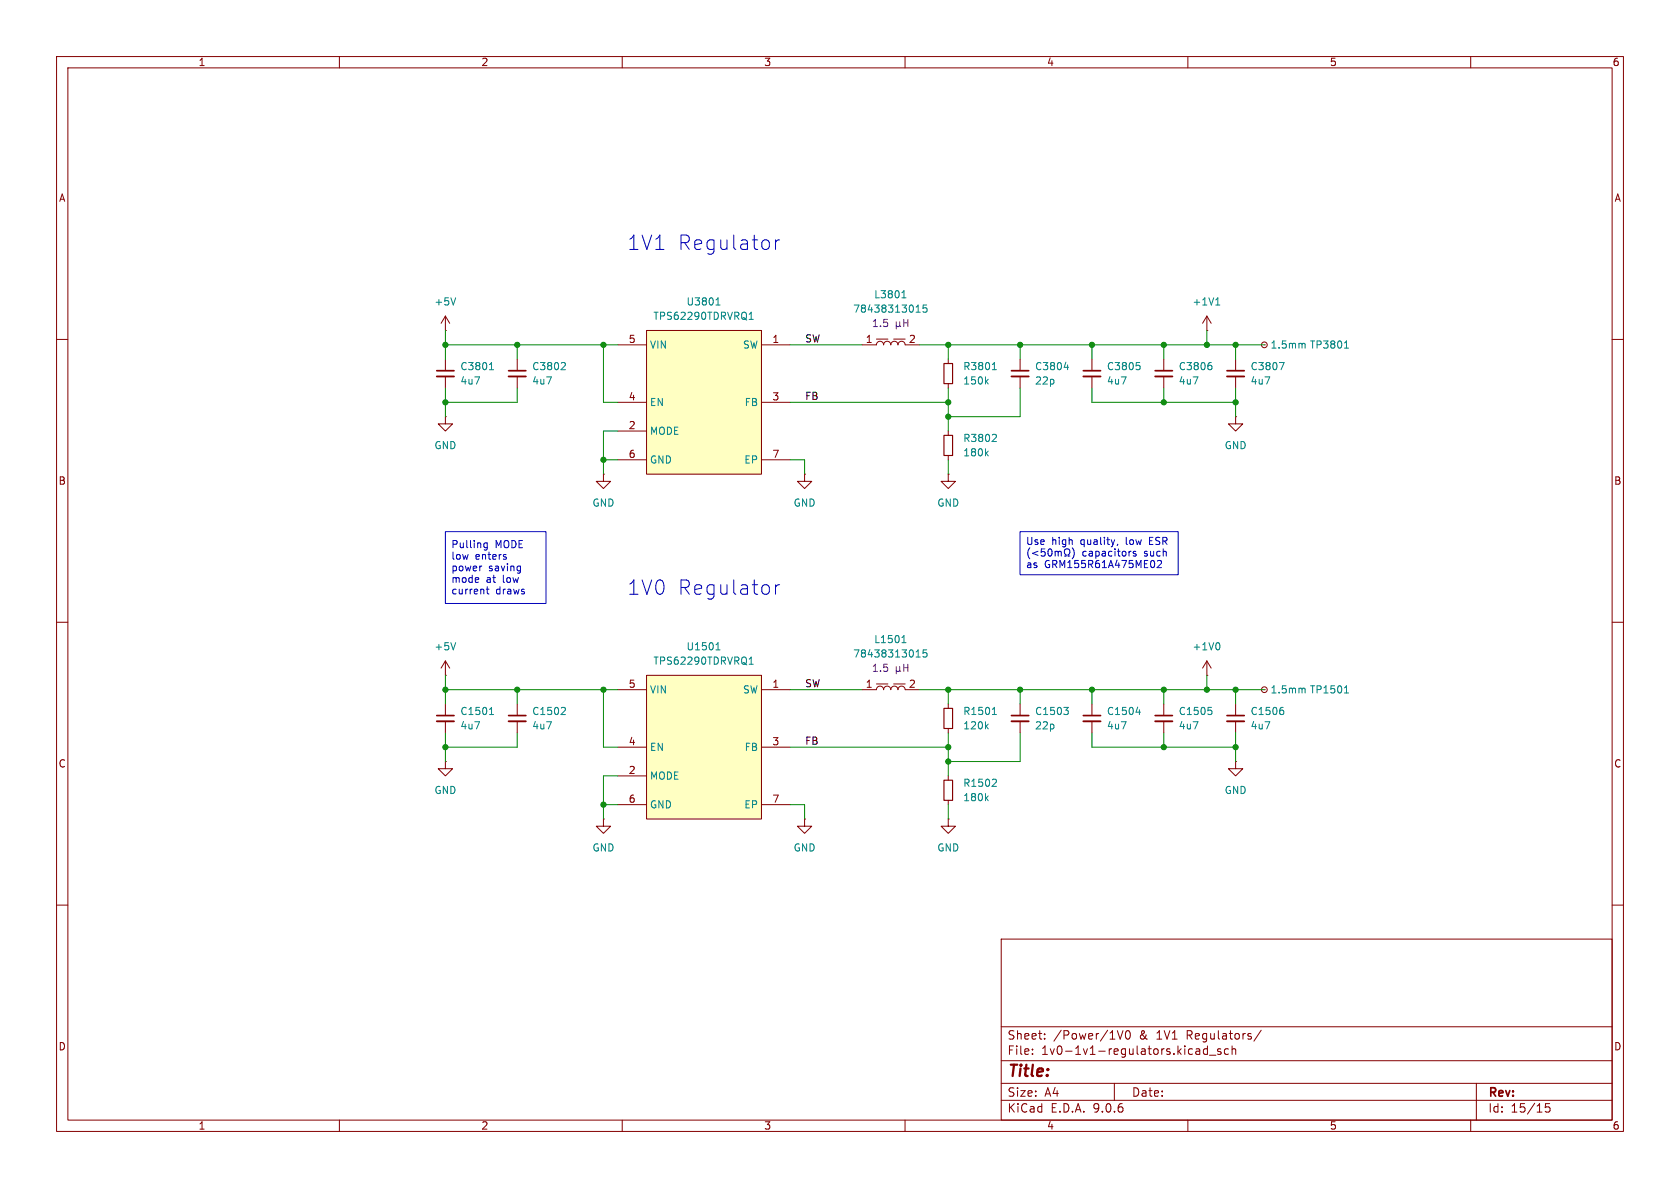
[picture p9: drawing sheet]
<svg xmlns="http://www.w3.org/2000/svg" width="297mm" height="210mm" viewBox="0 0 297 210" stroke-linecap="round" stroke-linejoin="round" font-family="sans-serif">
<path d="M0 0h297v210h-297z" fill="#fff" stroke="#fff" stroke-width=".18"/>
<g fill="none" stroke="#840000" stroke-width=".18">
<path d="M10 10h277v190h-277zM12 12h273v186h-273zM60 10v2M110 10v2M160 10v2M210 10v2M260 10v2M78.7 58.4h.1M78.7 55.9l-.7 1.3M78.7 55.9l.8 1.3M78.7 55.9v2.5M10 60h2"/>
<path d="M78.7 63.5v2M78.7 66.5v2.1M91.4 63.5v2M91.4 66.5v2.1M180.3 63.5v2M180.3 66.5v2.1M193 63.5v2M193 66.5v2.1M218.4 73.7v1.2h1.3l-1.3 1.3-1.2-1.3h1.2M218.4 73.7h.1M218.4 63.5v2M218.4 66.5v2.1"/>
<path d="M223.5 61h.1M285 60h2M106.7 83.8v1.3h1.2l-1.2 1.3-1.3-1.3h1.3M106.7 83.8h.1M10 110h2M78.7 119.4h.1M78.7 116.8v2.6M78.7 116.8l-.7 1.3M78.7 116.8l.8 1.3M213.4 119.4h.1M213.4 116.8l-.8 1.3M213.4 116.8l.7 1.3"/>
<path d="M213.4 116.8v2.6M285 110h2M180.3 124.5v2M180.3 127.5v2M193 124.5v2M193 127.5v2M205.7 124.5v2M205.7 127.5v2M218.4 134.6v1.3h1.3l-1.3 1.3-1.2-1.3h1.2M218.4 134.6h.1M223.5 121.9h.1M10 160h2"/>
<path d="M177 166h108v32h-108zM285 160h2M60 198v2M110 198v2M160 198v2M177 194.5h108M177 191.5h108M177 187.5h108M177 181.5h108M182.5 186.3v.1M182.5 185.5v.1M184.7 183.6v.1"/>
<path d="M184.7 182.8v.1M197 191.5v3M197.5 182.2l.5 1.5 .5-1.5M199.1 182.3l.2-.1a.81 .81 0 0 1 .6 .6 .81 .81 0 0 1-.3 .8l-.1 .1a.81 .81 0 0 1-.4-1.4zM210 198v2M211.9 185.4l.2 .2v.8M212.1 186.3l-.1 .1M212.1 185.8h-.1M213.5 184.9v1.5M213.5 185.5l-.5-.1-.3 .3v.4l.2 .2h.6M213.8 186.5h1.2M215.8 185.5l-.3-.1-.3 .2 .1 .2 .5 .2v.3h-.6"/>
<path d="M217.2 185.5l-.5-.1-.2 .3v.4l.1 .2h.6M217.8 185.5l.2-.1 .4 .1 .1 .9M217.8 184.9v1.5M223 182.1l-1.3 2M260 198v2M261 191.5v6.5M274 195.1h-.8v.7l.2-.1h.5l.1 .3v.5l-.3 .1-.5-.1"/>
<circle cx="223.5" cy="61" r=".51"/>
<circle cx="223.5" cy="121.9" r=".51"/>
</g>
<g fill="none" stroke="#008484" stroke-width=".18">
<path d="M80.6 52.6l-.5 1.3M86.5 65.4h.8M86.7 64.4l.2-.3v1.3M99.7 64.1l.3 .2-.1 .3-.7 .8h.8M188.1 64.9h.8M188.7 64.5v.9M200.9 64.1h.6M201.3 64.6l.3 .2v.3l-.3 .3M226.2 64.1h.8l-.5 1.3M230.4 60.7l.3 .2v.6M237.7 61.5h.7M237.9 60.5l.1-.2v1.2"/>
<path d="M80.6 113.6l-.5 1.3M215.4 113.6a.79 .79 0 0 1 0 1.3M188.1 125h.8l-.5 .5M188.6 125.5l.3 .3v.3l-.3 .2M200.8 125.9h.8M201.4 125.5v.8M213.6 125h.6M214 125.5l.3 .3v.3l-.3 .2M230.4 121.7l.3 .1v.7M237.7 122.5h.7M237.9 121.4l.1-.2v1.3"/>
</g>
<path d="M77.2 65.5h3.1M89.9 65.5h3.1M178.8 65.5h3.1M191.5 65.5h3.1M216.9 65.5h3.1M178.8 126.5h3.1M191.5 126.5h3.1M204.2 126.5h3.1" fill="none" stroke="#840000" stroke-width=".3"/>
<path d="M77.2 66.5h3.1M89.9 66.5h3.1M178.8 66.5h3.1M191.5 66.5h3.1M216.9 66.5h3.1M178.8 127.5h3.1M191.5 127.5h3.1M204.2 127.5h3.1" fill="none" stroke="#840000" stroke-width=".33"/>
<path d="M114.3 58.4h20.3v25.4h-20.3z" fill="#ffffc2"/>
<g fill="none" stroke="#840000" stroke-width=".18">
<path d="M114.3 58.4h20.3v25.4h-20.3zM213.4 58.4h.1M213.4 55.9l-.8 1.3M213.4 55.9l.7 1.3M213.4 55.9v2.5M78.7 73.7v1.2h-1.2l1.2 1.3 1.3-1.3h-1.3M78.7 73.7h.1M109.2 61h5.1M109.2 71.1h5.1M109.2 76.2h5.1M134.6 61h5.1M134.6 71.1h5.1"/>
<path d="M205.7 63.5v2M205.7 66.5v2.1M109.2 81.3h5.1M134.6 81.3h5.1M218.4 124.5v2M218.4 127.5v2"/>
</g>
<path d="M126.6 53.9h.7M126.7 53l.2-.4v1.3M132.4 56.5h.8M132.4 55.6l.4-.4v1.3M214.9 53.9h.8M215.1 53l.2-.4v1.3M213.9 64.1h.2M214 64.6l.3 .2v.3l-.3 .3M226.6 125h.2M226.7 125.5l.3 .3v.3l-.3 .2" fill="none" stroke="#008484" stroke-width=".18"/>
<path d="M204.2 65.5h3.1M216.9 126.5h3.1" fill="none" stroke="#840000" stroke-width=".3"/>
<path d="M204.2 66.5h3.1M216.9 127.5h3.1" fill="none" stroke="#840000" stroke-width=".33"/>
<path d="M114.3 119.4h20.3v25.4h-20.3z" fill="#ffffc2"/>
<g fill="none" stroke="#840000" stroke-width=".18">
<path d="M154.9 59.9h2.1M158 59.9h2M152.4 61h2.5a.64 .64 0 0 1 .7-.7 .64 .64 0 0 1 .6 .7 .64 .64 0 0 1 .6-.7 .64 .64 0 0 1 .7 .7 .64 .64 0 0 1 .6-.7 .64 .64 0 0 1 .6 .7 .64 .64 0 0 1 .7-.7 .64 .64 0 0 1 .6 .7h2.6M167.6 63.5v.8M167.6 67.8v.8M167.6 76.2v.8M142.2 83.8v1.3h1.3l-1.3 1.3-1.2-1.3h1.2M142.2 83.8h.1M167.6 83.8v1.3h1.3l-1.3 1.3-1.2-1.3h1.2M167.6 83.8h.1M167.6 80.5v.8M114.3 119.4h20.3v25.4h-20.3z"/>
<path d="M78.7 134.6v1.3h-1.2l1.2 1.3 1.3-1.3h-1.3M78.7 134.6h.1M78.7 124.5v2M78.7 127.5v2M91.4 124.5v2M91.4 127.5v2M109.2 121.9h5.1M109.2 132.1h5.1M109.2 137.2h5.1M134.6 121.9h5.1M134.6 132.1h5.1M152.4 121.9h2.5a.64 .64 0 0 1 .7-.6 .64 .64 0 0 1 .6 .6 .64 .64 0 0 1 .6-.6 .64 .64 0 0 1 .7 .6 .64 .64 0 0 1 .6-.6 .64 .64 0 0 1 .6 .6 .64 .64 0 0 1 .7-.6 .64 .64 0 0 1 .6 .6h2.6"/>
<path d="M154.9 120.9h2.1M158 120.9h2M167.6 124.5v.7M167.6 128.8v.7M167.6 137.2v.7M106.7 144.8v1.3h1.2l-1.2 1.2-1.3-1.2h1.3M106.7 144.8h.1M109.2 142.2h5.1M134.6 142.2h5.1M142.2 144.8v1.3h1.3l-1.3 1.2-1.2-1.2h1.2M142.2 144.8h.1M167.6 144.8v1.3h1.3l-1.3 1.2-1.2-1.2h1.2"/>
<path d="M167.6 144.8h.1M167.6 141.5v.7"/>
</g>
<g fill="none" stroke="#008484" stroke-width=".18">
<path d="M159.4 52.6h.8M159.6 51.7l.2-.3v1.2M162 55.2h.7M162.1 54.2l.2-.3v1.3M163.8 53.9h-.6v.6l.1-.1 .5 .1 .1 .1-.1 .5-.2 .1-.4-.1M174.3 67.4l.4 .5M174.7 79.7l-.5 .5M174.7 67l-.5 .5M175.4 65.3h.8M175.6 64.4l.2-.3v1.2M175.9 76.8l.3 .2-.1 .3-.7 .7h.8M174.3 80.1l.4 .5"/>
<path d="M126.6 114.9h.7M126.7 113.9l.2-.3v1.3M132.4 117.4h.8M132.4 116.5l.4-.4v1.3M159.4 113.6h.8M159.6 112.6l.2-.3v1.3M162 116.1h.7M162.1 115.2l.2-.3v1.2M163.8 114.9h-.6v.6l.1-.1h.5l.1 .2-.1 .4-.2 .1-.4-.1M86.5 126.3h.8M86.7 125.3l.2-.3v1.3M99.7 125l.3 .3-.1 .3-.7 .7h.8"/>
<path d="M174.3 128.4l.4 .4M174.7 128l-.5 .5M175.4 126.3h.8M175.6 125.3l.2-.3v1.3M175.9 137.7l.3 .3-.1 .3-.7 .7h.8M174.3 141.1l.4 .4M174.7 140.7l-.5 .5"/>
</g>
<path d="M77.2 126.5h3.1M89.9 126.5h3.1" fill="none" stroke="#840000" stroke-width=".3"/>
<path d="M77.2 127.5h3.1M89.9 127.5h3.1" fill="none" stroke="#840000" stroke-width=".33"/>
<g fill="none" stroke="#840084" stroke-width=".18">
<path d="M158.4 56.9v1.3M158.4 57.5l.2 .2h.3l.2-.2M159.1 56.9v.6M159.1 57.5l.1 .2M159.8 56.5v1.2M159.8 57.1h.7M160.5 56.5v1.2M158.4 117.8v1.3M158.4 118.5l.2 .2h.3l.2-.2M159.1 118.5l.1 .2M159.1 117.8v.7M159.8 117.4v1.3"/>
<path d="M159.8 118h.7M160.5 117.4v1.3"/>
</g>
<path d="M166.9 77h1.5v3.5h-1.5zM166.9 64.3h1.5v3.5h-1.5zM166.9 125.2h1.5v3.6h-1.5zM166.9 137.9h1.5v3.6h-1.5z" fill="none" stroke="#840000" stroke-width=".2"/>
<g fill="none" stroke="#008400" stroke-width=".18">
<path d="M78.7 58.4v5.1M213.4 58.4v2.6M78.7 61h30.5M78.7 68.6v5.1M91.4 68.6v2.5h-12.7M91.4 61v2.5M106.7 61v10.1h2.5M109.2 76.2h-2.5v7.6M139.7 71.1h27.9M139.7 61h12.7M162.6 61h60.9M167.6 61v2.5"/>
<path d="M167.6 68.6v7.6M180.3 61v2.5M180.3 68.6v5.1h-12.7M193 68.6v2.5h25.4M193 61v2.5M205.7 61v2.5M205.7 68.6v2.5M218.4 61v2.5M218.4 68.6v5.1M106.7 81.3h2.5M139.7 81.3h2.5v2.5M167.6 81.3v2.5"/>
<path d="M78.7 119.4v5.1M213.4 119.4v2.5M78.7 129.5v5.1M78.7 121.9h30.5M91.4 121.9v2.6M91.4 129.5v2.6h-12.7M106.7 121.9v10.2h2.5M109.2 137.2h-2.5v7.6M139.7 121.9h12.7M139.7 132.1h27.9M162.6 121.9h60.9M167.6 121.9v2.6"/>
<path d="M167.6 129.5v7.7M180.3 121.9v2.6M180.3 129.5v5.1h-12.7M193 121.9v2.6M193 129.5v2.6h25.4M205.7 121.9v2.6M205.7 129.5v2.6M218.4 121.9v2.6M218.4 129.5v5.1M106.7 142.2h2.5M139.7 142.2h2.5v2.6M167.6 142.2v2.6"/>
</g>
<g fill="none" stroke="#0000c2" stroke-width=".18">
<path d="M137.1 42.4v1.7M137.8 42.4a.65 .65 0 0 0-.7 .5M78.7 94h17.8v12.7h-17.8zM86.1 96v1l-.2 .2h-.3M86.1 96h-.3l-.3 .2 .2 .6h.4M89.5 98.5v.3M180.3 94h28v7.6h-28zM181.8 97.2a1.48 1.48 0 0 0 .3 1.6M183.5 97.5l-1 .3 1 .4M184.1 97v.6l.1-.1 .5 .1 .1 .5-.3 .2-.4-.1M185.4 97.1a.75 .75 0 0 0 .3 1.2l.2-.2 .1-.6M186.5 97.5v.8"/>
<path d="M187.1 97.6v.7M187.6 97.6v.7M188.2 97.4v.5l.3 .2v.2h-.3M189.1 97.4v.5l-.3 .2v.2h.3M189.7 97.1a1.47 1.47 0 0 1-.1 1.7M197.6 96.2l-.1 .2M199.8 97.5h.2M200.8 97.5h-.3l-.2 .1 .1 .2 .4 .1v.3h-.5M205.3 99.3v.3l-.7 .7h.7M85.1 100.1h.1M86 104.2h.4M86.1 103.7v1.1l.3 .2"/>
<path d="M91.9 100.1h.1M92 100.1l-.1 1.1M92 100.8l-.1 .1M137.1 103.4v1.7M137.8 103.4a.65 .65 0 0 0-.7 .4"/>
</g>
<g fill="#008400" stroke="#008400" stroke-width=".18">
<circle cx="218.4" cy="71.1" r=".46"/>
<circle cx="193" cy="61" r=".46"/>
<circle cx="180.3" cy="61" r=".46"/>
<circle cx="205.7" cy="61" r=".46"/>
<circle cx="205.7" cy="71.1" r=".46"/>
<circle cx="218.4" cy="61" r=".46"/>
<circle cx="213.4" cy="61" r=".46"/>
<circle cx="106.7" cy="81.3" r=".46"/>
<circle cx="78.7" cy="71.1" r=".46"/>
<circle cx="91.4" cy="61" r=".46"/>
<circle cx="106.7" cy="61" r=".46"/>
<circle cx="78.7" cy="61" r=".46"/>
<circle cx="205.7" cy="121.9" r=".46"/>
<circle cx="213.4" cy="121.9" r=".46"/>
<circle cx="193" cy="121.9" r=".46"/>
<circle cx="218.4" cy="132.1" r=".46"/>
<circle cx="218.4" cy="121.9" r=".46"/>
<circle cx="205.7" cy="132.1" r=".46"/>
<circle cx="91.4" cy="121.9" r=".46"/>
<circle cx="78.7" cy="121.9" r=".46"/>
<circle cx="106.7" cy="142.2" r=".46"/>
<circle cx="106.7" cy="121.9" r=".46"/>
<circle cx="78.7" cy="132.1" r=".46"/>
<circle cx="180.3" cy="121.9" r=".46"/>
<circle cx="167.6" cy="121.9" r=".46"/>
<circle cx="167.6" cy="134.6" r=".46"/>
<circle cx="167.6" cy="132.1" r=".46"/>
<circle cx="167.6" cy="73.7" r=".46"/>
<circle cx="167.6" cy="71.1" r=".46"/>
<circle cx="167.6" cy="61" r=".46"/>
</g>
<g font-size="3.5" fill="#0000c2">
<text x="110.9" y="44.4">1V1</text>
<text x="119.8" y="44.4">Regulator</text>
<text x="110.9" y="105.4">1V0</text>
<text x="119.8" y="105.4">Regulator</text>
</g>
<text font-size="2.8" fill="#840000" x="178" y="190.9">Title:</text>
<g font-size="2.1" fill="#840000">
<text x="178" y="184">Sheet:</text>
<text x="186.2" y="184">/Power/1V0</text>
<text x="201.5" y="184">&amp;</text>
<text x="204.6" y="184">1V1</text>
<text x="210.1" y="184">Regulators/</text>
<text x="178" y="186.7">File:</text>
<text x="184.1" y="186.7">1v0-1v1-regulators.kicad_sch</text>
<text x="178" y="196.9">KiCad</text>
<text x="178" y="194.1">Size:</text>
<text x="184.7" y="194.1">A4</text>
<text x="185.7" y="196.9">E.D.A.</text>
<text x="193.3" y="196.9">9.0.6</text>
<text x="200" y="194.1">Date:</text>
<text x="263" y="194.3">Rev:</text>
<text x="263" y="196.9">Id:</text>
<text x="267.1" y="196.9">15/15</text>
</g>
<g font-size="1.8" fill="#840000">
<text x="35" y="11.9">1</text>
<text x="85" y="11.9">2</text>
<text x="135" y="11.9">3</text>
<text x="185" y="11.9">4</text>
<text x="235" y="11.9">5</text>
<text x="285" y="11.9">6</text>
<text x="10.3" y="35.9">A</text>
<text x="285.3" y="35.9">A</text>
<text x="111.1" y="60.7">5</text>
<text x="136.5" y="60.7">1</text>
<text x="153" y="60.7">1</text>
<text x="160.6" y="60.7">2</text>
<text x="111.1" y="70.9">4</text>
<text x="136.5" y="70.9">3</text>
<text x="111.1" y="75.9">2</text>
<text x="111.1" y="81">6</text>
<text x="136.5" y="81">7</text>
<text x="10.3" y="85.9">B</text>
<text x="285.3" y="85.9">B</text>
<text x="111.1" y="121.7">5</text>
<text x="136.5" y="121.7">1</text>
<text x="153" y="121.7">1</text>
<text x="160.6" y="121.7">2</text>
<text x="111.1" y="131.8">4</text>
<text x="136.5" y="131.8">3</text>
<text x="10.3" y="135.9">C</text>
<text x="111.1" y="136.9">2</text>
<text x="285.3" y="135.9">C</text>
<text x="111.1" y="142">6</text>
<text x="136.5" y="142">7</text>
<text x="10.3" y="185.9">D</text>
<text x="285.3" y="185.9">D</text>
<text x="35" y="199.9">1</text>
<text x="85" y="199.9">2</text>
<text x="135" y="199.9">3</text>
<text x="185" y="199.9">4</text>
<text x="235" y="199.9">5</text>
<text x="285" y="199.9">6</text>
</g>
<g font-size="1.8" fill="#008484">
<text x="154.4" y="52.9">L3801</text>
<text x="76.7" y="54.2">+5V</text>
<text x="115.4" y="56.7">TPS62290TDRVRQ1</text>
<text x="121.3" y="54.2">U3801</text>
<text x="150.7" y="55.5">78438313015</text>
<text x="210.7" y="54.2">+1V1</text>
<text x="81.3" y="65.6">C3801</text>
<text x="94" y="65.6">C3802</text>
<text x="114.8" y="61.8">VIN</text>
<text x="131.2" y="61.8">SW</text>
<text x="170.2" y="65.6">R3801</text>
<text x="182.9" y="65.6">C3804</text>
<text x="195.6" y="65.6">C3805</text>
<text x="208.3" y="65.6">C3806</text>
<text x="221" y="65.6">C3807</text>
<text x="224.5" y="61.8">1.5mm</text>
<text x="231.5" y="61.8">TP3801</text>
<text x="81.3" y="68.2">4u7</text>
<text x="94" y="68.2">4u7</text>
<text x="114.8" y="72">EN</text>
<text x="131.6" y="72">FB</text>
<text x="170.2" y="68.2">150k</text>
<text x="182.9" y="68.2">22p</text>
<text x="195.6" y="68.2">4u7</text>
<text x="208.3" y="68.2">4u7</text>
<text x="221" y="68.2">4u7</text>
<text x="114.8" y="77.1">MODE</text>
<text x="76.7" y="79.6">GND</text>
<text x="114.8" y="82.1">GND</text>
<text x="131.5" y="82.1">EP</text>
<text x="170.2" y="78.3">R3802</text>
<text x="170.2" y="80.9">180k</text>
<text x="216.4" y="79.6">GND</text>
<text x="104.6" y="89.8">GND</text>
<text x="140.2" y="89.8">GND</text>
<text x="165.6" y="89.8">GND</text>
<text x="154.4" y="113.9">L1501</text>
<text x="76.7" y="115.2">+5V</text>
<text x="115.4" y="117.7">TPS62290TDRVRQ1</text>
<text x="121.3" y="115.2">U1501</text>
<text x="150.7" y="116.4">78438313015</text>
<text x="210.7" y="115.2">+1V0</text>
<text x="114.8" y="122.8">VIN</text>
<text x="131.2" y="122.8">SW</text>
<text x="224.5" y="122.8">1.5mm</text>
<text x="231.5" y="122.8">TP1501</text>
<text x="81.3" y="126.6">C1501</text>
<text x="81.3" y="129.1">4u7</text>
<text x="94" y="126.6">C1502</text>
<text x="94" y="129.1">4u7</text>
<text x="170.2" y="126.6">R1501</text>
<text x="170.2" y="129.1">120k</text>
<text x="182.9" y="126.6">C1503</text>
<text x="182.9" y="129.1">22p</text>
<text x="195.6" y="126.6">C1504</text>
<text x="195.6" y="129.1">4u7</text>
<text x="208.3" y="126.6">C1505</text>
<text x="208.3" y="129.1">4u7</text>
<text x="221" y="126.6">C1506</text>
<text x="221" y="129.1">4u7</text>
<text x="114.8" y="132.9">EN</text>
<text x="131.6" y="132.9">FB</text>
<text x="76.7" y="140.6">GND</text>
<text x="114.8" y="138">MODE</text>
<text x="114.8" y="143.1">GND</text>
<text x="131.5" y="143.1">EP</text>
<text x="170.2" y="139.3">R1502</text>
<text x="170.2" y="141.8">180k</text>
<text x="216.4" y="140.6">GND</text>
<text x="104.6" y="150.7">GND</text>
<text x="140.2" y="150.7">GND</text>
<text x="165.6" y="150.7">GND</text>
</g>
<g font-size="1.8" fill="#840084">
<text x="154.1" y="58">1.5</text>
<text x="154.1" y="119">1.5</text>
</g>
<g font-size="1.8">
<text x="142.2" y="60.6">SW</text>
<text x="142.2" y="70.8">FB</text>
<text x="142.2" y="121.6">SW</text>
<text x="142.2" y="131.7">FB</text>
</g>
<g font-size="1.8" fill="#0000c2">
<text x="79.7" y="97.1">Pulling</text>
<text x="79.7" y="99.1">low</text>
<text x="79.7" y="101.2">power</text>
<text x="84" y="99.1">enters</text>
<text x="86.4" y="101.2">saving</text>
<text x="87.5" y="97.1">MODE</text>
<text x="181.3" y="96.7">Use</text>
<text x="181.3" y="100.7">as</text>
<text x="184.6" y="100.7">GRM155R61A475ME02</text>
<text x="185.9" y="96.7">high</text>
<text x="191.1" y="96.7">quality,</text>
<text x="191.3" y="98.7">capacitors</text>
<text x="199.3" y="96.7">low</text>
<text x="202.4" y="98.7">such</text>
<text x="203.6" y="96.7">ESR</text>
<text x="79.7" y="103.2">mode</text>
<text x="79.7" y="105.3">current</text>
<text x="85.9" y="103.2">at</text>
<text x="87.6" y="105.3">draws</text>
<text x="89" y="103.2">low</text>
</g>
</svg>
